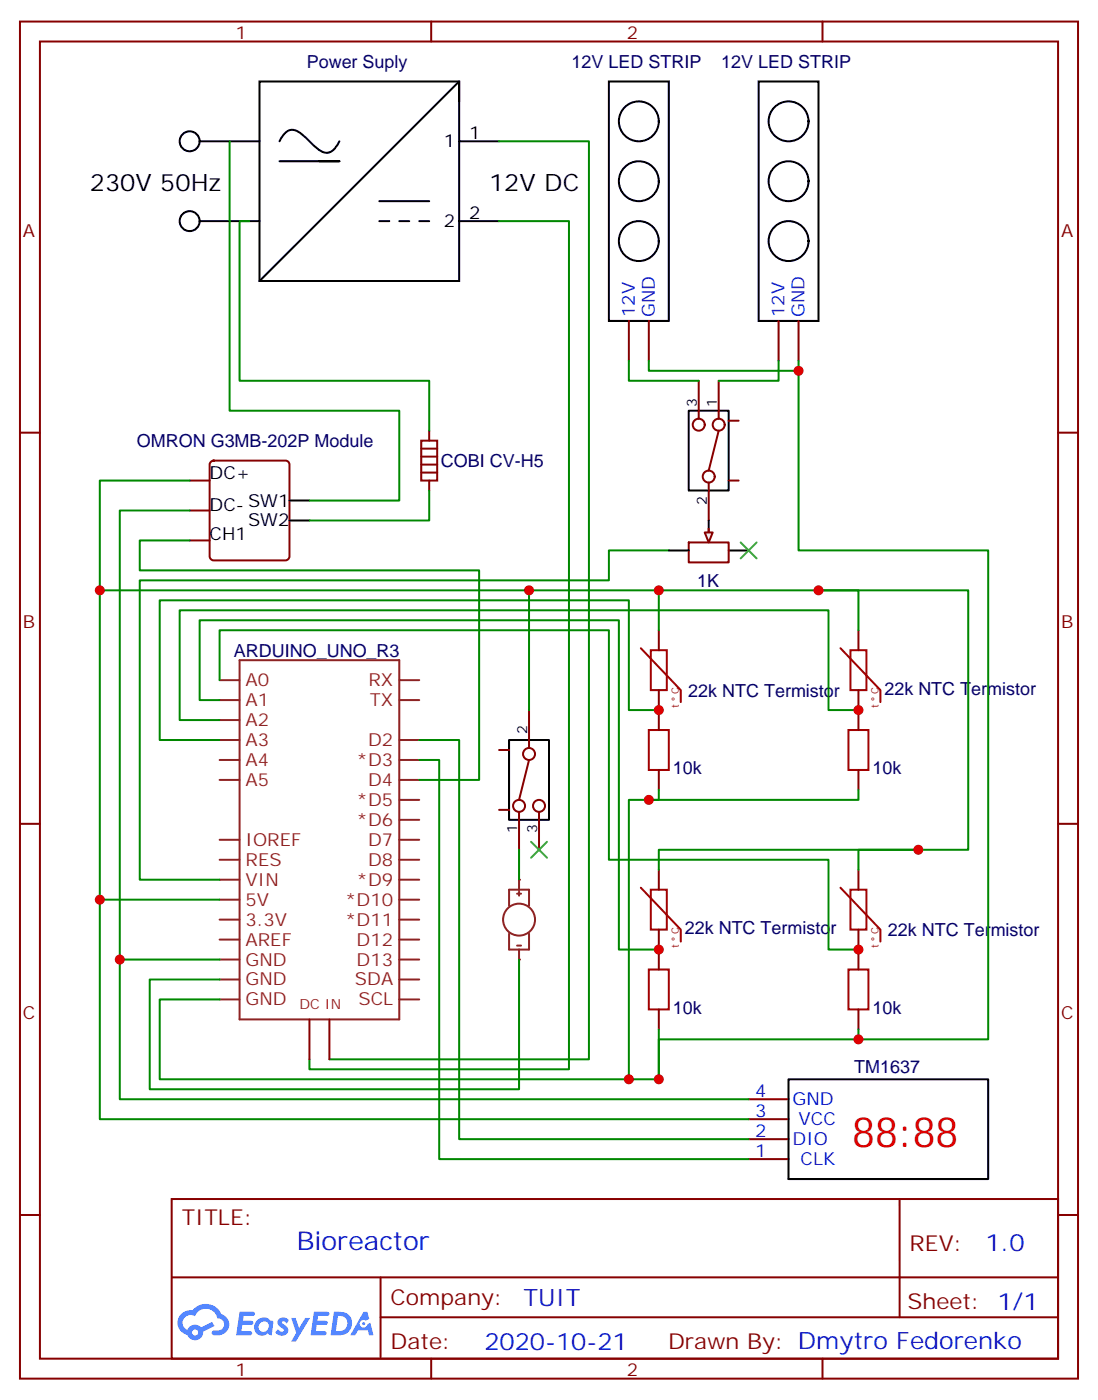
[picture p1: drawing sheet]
<svg xmlns="http://www.w3.org/2000/svg" width="194mm" height="247mm" viewBox="0 0 194 247" stroke-linecap="round" stroke-linejoin="round" font-family="sans-serif">
<g fill="none" stroke="#870000" stroke-width=".35">
<path d="M3.5 3.8h187v239.9h-187zM7.1 7.3h179.9v232.9h-179.9zM76.2 3.8v3.5M145.3 3.8v3.5M3.5 76.5h3.6M187 76.5h3.5M3.5 145.6h3.6M187 145.6h3.5M3.5 214.8h3.6M30.3 211.9h156.7v28.3h-156.7zM159 212v20.9M187 214.8h3.5"/>
<path d="M30.4 225.8h156.4M67.3 232.9h119.5M67.3 225.8v14.1M76.2 240.2v3.5M145.3 240.2v3.5"/>
</g>
<g fill="#5487ff">
<path d="M49.3 233.1a1.22 1.22 0 0 1 1.7 .3l-.3 .6a.47 .47 0 0 0-.4-.4 .47 .47 0 0 0-.5 .1l.1 .2a1.55 1.55 0 0 1 1 1.5 1.34 1.34 0 0 1-2.3 .1l.5-.5a.6 .6 0 0 0 .5 .4 .6 .6 0 0 0 .6-.2l-.2-.3a1.48 1.48 0 0 1-.9-1.4z"/>
<path d="M42.3 231.9h1.6a1.22 1.22 0 0 1 1.1 .2 .37 .37 0 0 1-.3 .5h-1.6l-.2 .9h1.6a.37 .37 0 0 1 .3 .4 .37 .37 0 0 1-.4 .3h-1.6l-.1 1.1h.7a1.15 1.15 0 0 1 1.1 .2 .36 .36 0 0 1-.3 .5h-2.5z"/>
<path d="M55.5 231.9h1.5a1.23 1.23 0 0 1 1.2 .2 .37 .37 0 0 1-.4 .5h-1.6l-.1 .9h1.5a.37 .37 0 0 1 .3 .4 .37 .37 0 0 1-.4 .3h-1.5l-.2 1.1h.8a1.15 1.15 0 0 1 1.1 .2 .36 .36 0 0 1-.4 .5h-2.4z"/>
<path d="M64.2 231.9h.7l.4 1.2-.6 .3a.69 .69 0 0 0-1.1 .3 .69 .69 0 0 0 .5 1 .69 .69 0 0 0 .8-.6l.5-.3 .6 2.2h-.8l-.2-.9h-1.7l-.5 .9h-.9z"/>
<path d="M51.4 233h.8l.6 1.8 1.2-1.8h.8l-2.5 4.2h-.9l1-1.6z"/>
<path d="M59 231.9l-.6 4.1h1.4a2.11 2.11 0 0 0 2.4-2.1 2.11 2.11 0 0 0-2.5-2zM59.7 232.6a1.39 1.39 0 0 1 1.7 1.4 1.39 1.39 0 0 1-1.8 1.3h-.3z"/>
<path d="M45.3 233.5a1.48 1.48 0 0 0-.2 2 1.48 1.48 0 0 0 2 .3l.2-.1 .7 .3 .3-2.3-.2-.2-.4-.1a1.49 1.49 0 0 0-2.4 .1zM46 233.9a.91 .91 0 0 1 1.5 .2 .91 .91 0 0 1-.8 1.3 .87 .87 0 0 1-1-.5 .87 .87 0 0 1 .3-1z"/>
<path d="M32 232.3a2.18 2.18 0 0 0 1.1 3.7 1.44 1.44 0 0 0 1.6 .9 1.44 1.44 0 0 0 1.2-1.5l2-1-.4-.7-2 .9a1.47 1.47 0 0 0-2.4 .5 1.39 1.39 0 0 1-.6-2 1.39 1.39 0 0 1 2-.4 2.08 2.08 0 0 1 2.1-1.3 2.08 2.08 0 0 1 1.8 1.6 1.07 1.07 0 0 1 1.2 1 1.07 1.07 0 0 1-1 1.2h-.7a.43 .43 0 0 0-.5 .3 .43 .43 0 0 0 .4 .5 2.06 2.06 0 0 0 2.2-.6 2.06 2.06 0 0 0 .3-2.2l-.7-.7-.5-.2a2.98 2.98 0 0 0-5.1-.7l-1 .1zM33.9 235.6a.55 .55 0 0 1 1.1 0 .55 .55 0 0 1-1.1 0z"/>
<circle cx="64.3" cy="234" r=".26"/>
</g>
<g fill="none" stroke="#8c2424" stroke-width=".35">
<path d="M42.3 116.7h28.3v63.5h-28.3zM38.8 120.2h3.5M38.8 123.8h3.5M38.8 130.8h3.5M38.8 134.3h3.5M38.8 137.9h3.5M38.8 127.3h3.5M70.6 120.2h3.5M70.6 123.8h3.5M70.6 130.8h3.5M70.6 134.3h3.5M70.6 137.9h3.5"/>
<path d="M38.8 148.4h3.5M38.8 152h3.5M38.8 155.5h3.5M38.8 159h3.5M70.6 141.4h3.5M70.6 144.9h3.5M70.6 148.4h3.5M70.6 152h3.5M70.6 155.5h3.5M70.6 159h3.5M91.4 158h.7M91.7 155.5v1.8"/>
<path d="M91.7 157.6v.7M38.8 162.6h3.5M38.8 166.1h3.5M38.8 169.6h3.5M38.8 173.1h3.5M38.8 176.7h3.5M70.6 162.6h3.5M70.6 166.1h3.5M70.6 169.6h3.5M70.6 173.1h3.5M70.6 176.7h3.5M90 160.1v-2.8h3.5v2.8"/>
<path d="M90 165v2.9h3.5v-2.9M91.4 167.1h.7M91.7 167.9v1.7"/>
<circle cx="91.7" cy="162.6" r="2.82"/>
</g>
<g fill="none" stroke="#000" stroke-width=".35">
<path d="M45.9 14.4h35.2v35.3h-35.2zM81.1 17.9v-3.5l-35.2 35.3M35.3 39.1h10.6M35.3 25h10.6M49.4 25l.6-1.1a1.93 1.93 0 0 1 3.1-.3l1.9 1.7a5.4 5.4 0 0 0 2.5 1.7h.6l.6-.3 .6-.7 .7-1M49.4 28.5h10.6h-3.6M67 35.6h8.8M67 39.1h1.8M70.6 39.1h1.7M74.1 39.1h1.7M81.1 39.1h7.1M81.1 25h7.1"/>
<path d="M121.7 72.6h7.1v14.1h-7.1zM51.2 88.5h3.5M51.2 92h3.5"/>
<circle cx="33.5" cy="39.1" r="1.76"/>
<circle cx="33.5" cy="25" r="1.76"/>
</g>
<g fill="none" stroke="#870000" stroke-width=".35">
<path d="M123.5 67.3v6.7M127 76.1l-1.8 7.1M127 67.3v6.7M128.8 74.4h1.7M33.5 84.9h3.5M33.5 95.5h3.5M33.5 90.2h3.5M37.3 81.6l.4-.2h12.7a.71 .71 0 0 1 .8 .7v16.3a.76 .76 0 0 1-.8 .7h-12.7a.76 .76 0 0 1-.7-.7v-16.3zM125.2 85.3v6.7M128.8 84.9h1.7"/>
<circle cx="123.5" cy="75.1" r="1.06"/>
<circle cx="127" cy="75.1" r="1.06"/>
<circle cx="125.2" cy="84.2" r="1.06"/>
</g>
<path d="M74.4 77.9h2.9v7h-2.9zM74.4 79.3h2.9M75.8 76.1v1.8M74.4 83.5h2.9M74.4 82.1h2.9M74.4 80.7h2.9M75.8 84.9v1.8" fill="none" stroke="#850000" stroke-width=".35"/>
<g fill="#8c2424">
<circle cx="91.7" cy="155.5" r=".18"/>
<circle cx="91.7" cy="169.6" r=".18"/>
</g>
<g fill="none" stroke="#000" stroke-width=".35">
<path d="M107.6 14.4h10.6v42.3h-10.6zM134.1 14.4h10.5v42.3h-10.5zM118.2 97.3h3.5M125.2 92v3.5M128.8 97.3h3.5M90 130.8h7v14.1h-7z"/>
<circle cx="112.9" cy="32" r="3.5"/>
<circle cx="112.9" cy="21.4" r="3.5"/>
<circle cx="139.3" cy="32" r="3.5"/>
<circle cx="139.3" cy="21.4" r="3.5"/>
<circle cx="112.9" cy="42.6" r="3.5"/>
<circle cx="139.3" cy="42.6" r="3.5"/>
</g>
<g fill="none" stroke="#870000" stroke-width=".35">
<path d="M111.1 56.7v7.1M114.7 56.7v7.1M137.6 56.7v7.1M141.1 56.7v7.1M121.7 95.9h7.1v3.5h-7.1zM125.2 93.4v1.8M116.4 111.4v3.5M151.7 111.4v3.5M88.2 132.6h1.8M93.5 134.3l-1.8 7.1M93.5 125.5v6.7M116.4 122v7"/>
<path d="M116.4 136.1v3.5M151.7 122v7M151.7 136.1v3.5M88.2 143.2h1.8M91.7 143.5v6.7M95.2 143.5v6.7M116.4 153.7v3.6M151.7 153.7v3.6M116.4 164.3v7.1M116.4 178.4v3.6M151.7 164.3v7.1M151.7 178.4v3.6"/>
<path d="M54.7 180.2v7.1M58.2 180.2v7.1"/>
<circle cx="93.5" cy="133.3" r="1.06"/>
<circle cx="91.7" cy="142.5" r="1.06"/>
<circle cx="95.2" cy="142.5" r="1.06"/>
</g>
<path d="M113.2 114.6l7.1 7.4v2.1M115 114.9h2.8v7.1h-2.8zM148.5 114.6l7.1 7.4v2.1M150.3 114.9h2.8v7.1h-2.8zM114.7 129h3.5v7.1h-3.5zM149.9 129h3.6v7.1h-3.6zM113.2 156.9l7.1 7.4v2.1M115 157.3h2.8v7h-2.8zM148.5 156.9l7.1 7.4v2.1M150.3 157.3h2.8v7h-2.8zM114.7 171.4h3.5v7h-3.5zM149.9 171.4h3.6v7h-3.6z" fill="none" stroke="#a10000" stroke-width=".35"/>
<g fill="none" stroke="#008700" stroke-width=".35">
<path d="M40.6 25v47.6h30v15.9h-15.9M44.1 39.1h-1.8v28.2h33.5v8.8M88.2 39.1h12.3v149.9h-45.8v-1.7M88.2 25h15.9v162.3h-45.9M111.1 63.8v3.5h12.4M114.7 63.8v1.7h26.4v-1.7M137.6 63.8v3.5h-10.6M141.1 65.5v31.8h33.5v86.4h-22.9M33.5 84.9h-15.9v74.1h21.2M33.5 90.2h-12.3v79.4h17.6M33.5 95.5h-8.8v5.3h60v37.1h-10.6M75.8 86.7v5.3h-21.1"/>
<path d="M118.2 97.3h-10.6v5.3h-82.9v52.9h14.1M17.6 104.4h75.9v21.1M93.5 104.4h22.9v7M116.4 104.4h35.3v7M144.6 104.4h26.5v45.8h-19.4v3.5M38.8 123.8h-3.5v-14.2h74.1v58.3h7M38.8 120.2v-8.8h68.8v40.6h38.8v15.9h5.3M116.4 139.6v1.8h-5.3v49.4h-82.9v-14.1h10.6M116.4 125.5h-5.3v-19.4h-82.9v24.7h10.6M151.7 139.6v1.8h-37M151.7 125.5h-5.3v-17.6h-114.7v19.4h7.1M91.7 150.2v5.3"/>
<path d="M162.3 150.2h-45.9v3.5M91.7 169.6v22.9h-65.2v-19.4h12.3M116.4 182v8.8h-5.3M151.7 182v1.7h-35.3v7.1"/>
</g>
<path d="M93.8 148.8l2.9 2.8M96.7 148.8l-2.9 2.8" fill="none" stroke="#3c3" stroke-width=".35"/>
<path d="M124.5 94.1h1.4l-.7 1.8z" fill="#f0f0f0" stroke="#870000" stroke-width=".35"/>
<path d="M130.9 95.9l2.8 2.8M133.7 95.9l-2.8 2.8" fill="none" stroke="#3c3" stroke-width=".35"/>
<path d="M132.3 197.8h7M132.3 194.3h7M132.3 204.9h7M132.3 201.4h7" fill="none" stroke="#870000" stroke-width=".35"/>
<path d="M139.3 190.8h35.3v17.6h-35.3z" fill="none" stroke="#000" stroke-width=".35"/>
<path d="M74.1 130.8h7v70.6h51.2M74.1 134.3h3.5v70.6h54.7M17.6 159v38.8h114.7M21.2 169.6v24.7h111.1" fill="none" stroke="#008700" stroke-width=".35"/>
<g fill="#c00">
<circle cx="17.6" cy="104.4" r=".88"/>
<circle cx="93.5" cy="104.4" r=".88"/>
<circle cx="114.7" cy="141.4" r=".88"/>
<circle cx="116.4" cy="125.5" r=".88"/>
<circle cx="116.4" cy="104.4" r=".88"/>
<circle cx="144.6" cy="104.4" r=".88"/>
<circle cx="162.3" cy="150.2" r=".88"/>
<circle cx="151.7" cy="125.5" r=".88"/>
<circle cx="151.7" cy="167.9" r=".88"/>
<circle cx="116.4" cy="167.9" r=".88"/>
<circle cx="111.1" cy="190.8" r=".88"/>
<circle cx="116.4" cy="190.8" r=".88"/>
<circle cx="141.1" cy="65.5" r=".88"/>
<circle cx="151.7" cy="183.7" r=".88"/>
<circle cx="17.6" cy="159" r=".88"/>
<circle cx="21.2" cy="169.6" r=".88"/>
</g>
<text font-size="7.4" fill="#f00" x="150.6" y="202.8">88:88</text>
<text font-size="4.6" fill="#00f" x="52.4" y="221">Bioreactor</text>
<g font-size="4.2">
<text x="15.9" y="33.8">230V 50Hz</text>
<text x="86.4" y="33.8">12V DC</text>
</g>
<g font-size="4.2" fill="#00f">
<text x="174.1" y="221.2">1.0</text>
<text x="92.5" y="230.8">TUIT</text>
<text x="85.6" y="238.6">2020-10-21</text>
</g>
<g font-size="3.9" fill="#800">
<text x="32.1" y="216.5">TITLE:</text>
<text x="160.7" y="221.2">REV:</text>
<text x="69" y="230.7">Company:</text>
<text x="160.4" y="231.4">Sheet: 1/1</text>
<text x="69" y="238.4">Date:</text>
<text x="118" y="238.5">Drawn By: Dmytro Fedorenko</text>
</g>
<g font-size="3.2" fill="#800">
<text x="41.6" y="6.8">1</text>
<text x="110.8" y="6.8">2</text>
<text x="4.1" y="41.9">A</text>
<text x="187.5" y="41.9">A</text>
<text x="4.1" y="111.1">B</text>
<text x="187.5" y="111.1">B</text>
<text x="4.1" y="180.2">C</text>
<text x="187.5" y="180.2">C</text>
<text x="41.6" y="243.2">1</text>
<text x="110.8" y="243.2">2</text>
</g>
<g font-size="3.2" fill="#000080">
<text x="54.2" y="12">Power Suply</text>
<text x="101" y="12">12V LED STRIP</text>
<text x="127.5" y="12">12V LED STRIP</text>
<text x="24.2" y="79.1">OMRON G3MB-202P Module</text>
<text x="77.9" y="82.6">COBI CV-H5</text>
<text x="123.2" y="103.7">1K</text>
<text x="41.3" y="116.1">ARDUINO_UNO_R3</text>
<text x="121.6" y="123.1">22k NTC Termistor</text>
<text x="156.3" y="122.8">22k NTC Termistor</text>
<text x="118.9" y="136.9">10k</text>
<text x="154.2" y="136.9">10k</text>
<text x="121" y="165.1">22k NTC Termistor</text>
<text x="156.9" y="165.5">22k NTC Termistor</text>
<text x="118.9" y="179.2">10k</text>
<text x="154.2" y="179.2">10k</text>
<text x="150.9" y="189.7">TM1637</text>
</g>
<g font-size="3.2">
<text x="78.4" y="26">1</text>
<text x="82.9" y="24.6">1</text>
<text x="78.4" y="40.1">2</text>
<text x="82.9" y="38.7">2</text>
<text x="37" y="84.7">DC+</text>
<text x="37" y="90.2">DC- SW1</text>
<text x="37" y="95.5">CH1</text>
<text x="43.8" y="93.1">SW2</text>
</g>
<g font-size="3.2" fill="#00f">
<text x="112.2" y="56" transform="rotate(-90 112.2 56)">12V</text>
<text x="115.7" y="56" transform="rotate(-90 115.7 56)">GND</text>
<text x="138.6" y="56" transform="rotate(-90 138.6 56)">12V</text>
<text x="142.2" y="56" transform="rotate(-90 142.2 56)">GND</text>
<text x="133.5" y="197.5">3</text>
<text x="133.5" y="194">4</text>
<text x="140.1" y="195.4">GND</text>
<text x="133.5" y="201">2</text>
<text x="140.1" y="202.4">DIO</text>
<text x="141.1" y="198.9">VCC</text>
<text x="133.5" y="204.5">1</text>
<text x="141.5" y="206">CLK</text>
</g>
<g font-size="3.2" fill="#8d2323">
<text x="43.4" y="121.3">A0</text>
<text x="43.4" y="124.8">A1</text>
<text x="65.1" y="121.3">RX</text>
<text x="65.4" y="124.8">TX</text>
<text x="43.4" y="128.3">A2</text>
<text x="43.4" y="131.9">A3</text>
<text x="65" y="131.9">D2</text>
<text x="43.4" y="135.4">A4</text>
<text x="63" y="135.4">*D3</text>
<text x="43.4" y="138.9">A5</text>
<text x="63" y="142.5">*D5</text>
<text x="65" y="138.9">D4</text>
<text x="43.4" y="149.5">IOREF</text>
<text x="63" y="146">*D6</text>
<text x="65" y="149.5">D7</text>
<text x="43.4" y="153">RES</text>
<text x="65" y="153">D8</text>
<text x="43.4" y="156.6">VIN</text>
<text x="43.4" y="160.1">5V</text>
<text x="61" y="160.1">*D10</text>
<text x="63" y="156.6">*D9</text>
<text x="43.4" y="167.1">AREF</text>
<text x="43.4" y="163.6">3.3V</text>
<text x="61" y="163.6">*D11</text>
<text x="63" y="167.1">D12</text>
<text x="43.4" y="170.7">GND</text>
<text x="63" y="170.7">D13</text>
<text x="43.4" y="174.2">GND</text>
<text x="43.4" y="177.7">GND</text>
<text x="62.7" y="174.2">SDA</text>
<text x="63.3" y="177.7">SCL</text>
</g>
<g font-size="2.5">
<text x="123.1" y="71.9" transform="rotate(-90 123.1 71.9)">3</text>
<text x="126.6" y="71.9" transform="rotate(-90 126.6 71.9)">1</text>
<text x="124.9" y="89.3" transform="rotate(-90 124.9 89.3)">2</text>
<text x="93.1" y="129.8" transform="rotate(-90 93.1 129.8)">2</text>
<text x="91.4" y="147.2" transform="rotate(-90 91.4 147.2)">1</text>
<text x="94.9" y="147.2" transform="rotate(-90 94.9 147.2)">3</text>
</g>
<text font-size="2.5" fill="#903" x="52.9" y="178.4">DC IN</text>
<g font-size="1.8" fill="#a00000">
<text x="119.9" y="125.2" transform="rotate(-90 119.9 125.2)">t</text>
<text x="119.9" y="122.7" transform="rotate(-90 119.9 122.7)">C</text>
<text x="155.2" y="125.2" transform="rotate(-90 155.2 125.2)">t</text>
<text x="155.2" y="122.7" transform="rotate(-90 155.2 122.7)">C</text>
<text x="119.9" y="167.5" transform="rotate(-90 119.9 167.5)">t</text>
<text x="119.9" y="165" transform="rotate(-90 119.9 165)">C</text>
<text x="155.2" y="167.5" transform="rotate(-90 155.2 167.5)">t</text>
<text x="155.2" y="165" transform="rotate(-90 155.2 165)">C</text>
</g>
</svg>
